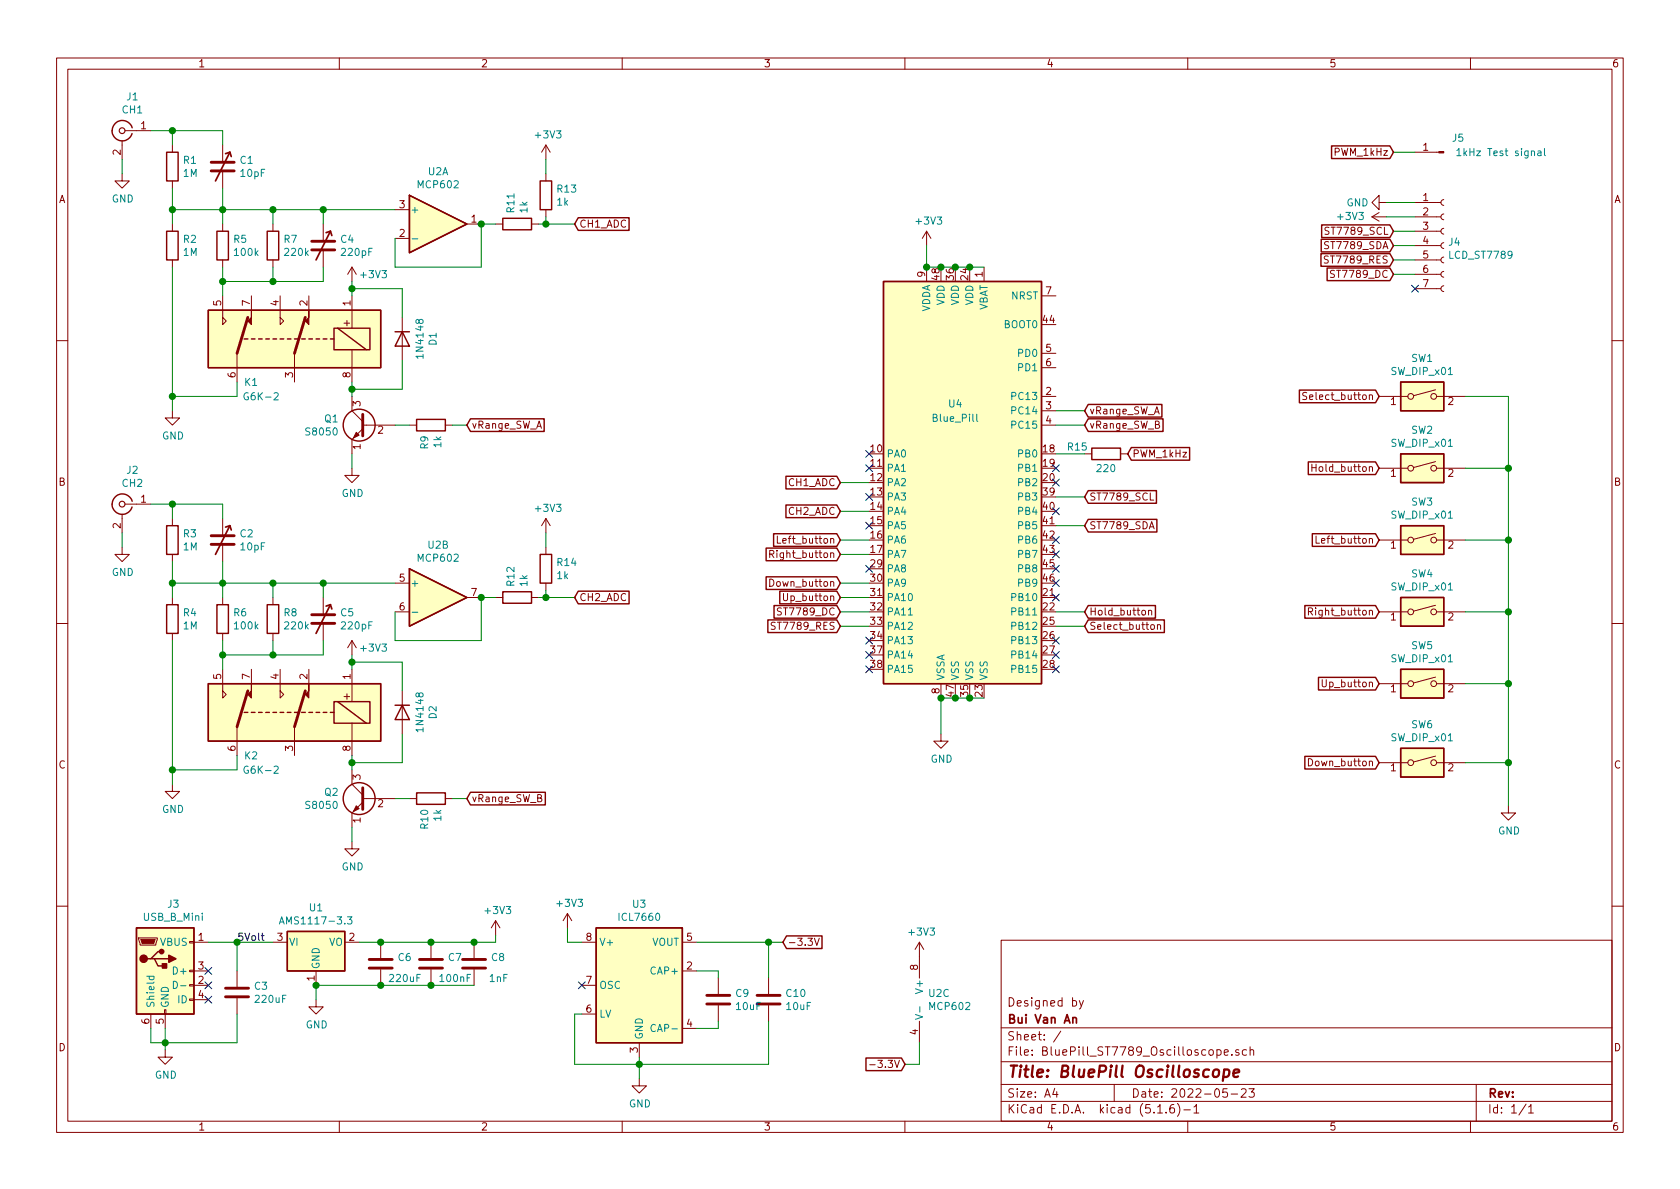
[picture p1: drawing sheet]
<svg xmlns="http://www.w3.org/2000/svg" width="297mm" height="210mm" viewBox="0 0 297 210" stroke-linecap="round" stroke-linejoin="round" font-family="sans-serif">
<g fill="none" stroke="#840000" stroke-width=".18">
<path d="M10 10.3h277v189.9h-277zM12 12.2h273v186.1h-273zM60 10.3v1.9M110 10.3v1.9M160 10.3v1.9M210 10.3v1.9M260 10.3v1.9M21.6 30.7v1.3h1.3l-1.3 1.3-1.3-1.3h1.3M21.6 24.9v3.3M22.1 23.1h4.6M30.5 25.6v1.3M30.5 32v1.3"/>
<path d="M30.5 39.6v1.3M39.4 25.6v3.1M39.4 30.2v3.1M39.4 39.6v1.3M48.3 39.6v1.3M57.1 39.6v3.1M69.8 37.1h2.6M82.5 39.6h2.6M87.6 39.6h1.3M94 39.6h1.2M96.5 25.6v2.6M96.5 30.7v1.3"/>
<path d="M96.5 37.1v1.2M96.5 25.6l-.7 1.3M96.5 25.6l.8 1.3M242.6 38.3l1.2 .8M242.6 38.3h2.5M243.8 35.8v-1.3l-1.2 1.3 1.2 1.3v-1.3h1.3M243.8 37.6l-1.2 .7M250.2 26.9h4.2M250.2 38.3h4.6M250.2 35.8h4.6M255.3 37.8l-.3 .1-.2 .4 .1 .4 .4 .2M255.3 35.3l-.3 .1-.2 .3 .1 .4 .4 .2"/>
<path d="M30.5 46v1.2M39.4 52.3v5.1l.6-.6-.6-.7M39.4 46v1.2M44.4 52.3v2.6M48.3 46v1.2M49.5 52.3v5.1l.7-.6-.7-.7M54.6 52.3v2.6M57.1 44.2v3M62.2 47.2v2.6M62.2 52.3v5.7M62.2 47.2l-.7 1.3M62.2 47.2l.8 1.3"/>
<path d="M69.8 42.2h2.6M71.1 56.1v7.6M163.8 40.9l-.7 1.3M163.8 40.9v2.5M163.8 47.2v2.6M163.8 40.9l.8 1.3M174 47.2v2.6M184.1 52.3h2.6M234.8 45.3h-.4l-.2 .1v.3l.5 .3 .1 .3-.2 .2h-.5M235 40.3l-.5-.1-.2 .1 .1 .4 .5 .3 .1 .2-.3 .2h-.4M235.9 47.9l-.4-.1-.2 .1v.4l.5 .2 .1 .3-.2 .3-.5-.1M250.2 51h4.6"/>
<path d="M250.2 48.5h4.6M250.2 46h4.6M250.2 43.4h4.6M250.2 40.9h4.6M255.3 50.5l-.3 .1-.2 .4 .1 .4 .4 .2M255.3 48l-.3 .1-.2 .3 .1 .4 .4 .2M255.3 45.5l-.3 .1-.2 .3 .1 .4 .4 .2M255.3 42.9l-.3 .1-.2 .4 .1 .3 .4 .2M255.3 40.4l-.3 .1-.2 .3 .1 .4 .4 .2M10 60.2h2M30.5 72.6v1.3h1.2l-1.2 1.3-1.3-1.3h1.3M41.9 62.5v5.1"/>
<path d="M52.1 62.5v5.1M62.2 61.8v5.8M62.2 70.1v2.5l1.9 1.9M64.1 75.8l-1.9 1.9v2.6M64.1 75.2h5.7M72.4 75.2h1.3M78.7 75.2h1.3M184.1 75.2h2.6M184.1 70.1h2.6M184.1 72.6h2.6M184.1 62.5h2.6M184.1 65h2.6"/>
<path d="M231 69.5l-.4-.1-.2 .1v.4l.5 .2 .1 .3-.2 .3-.5-.1M243.8 70.1h5.1M253.8 68.9l-3.9 1.1M254 70.1h5.1M285 60.2h2M21.6 96.8v1.2h1.3l-1.3 1.3-1.3-1.3h1.3M21.6 90.9v3.3M22.1 89.1h4.6M30.5 91.7v1.3M30.5 98v1.3M39.4 91.7v3M39.4 96.3v3"/>
<path d="M62.2 82.8v1.3h1.3l-1.3 1.2-1.2-1.2h1.2M96.5 91.7l-.7 1.3M96.5 91.7v2.5M96.5 96.8v1.2M96.5 91.7l.8 1.3M136.1 98l.7-.1v-.4l-.7-.2v1.3M137.4 94.8v1.3h.6M146.9 97.9l.1-.1h.3l.1 .8M191.8 80.3h1.2M198.1 80.3h1.3M203.2 93.5l.4-1.3 .5 1.3M203.4 87.2v1.2h.6"/>
<path d="M232 82.1v1.3M232 82.7h.7M232.7 94.8v1.3h.6M243.8 82.8h5.1M243.8 95.5h5.1M253.8 81.6l-3.9 1.1M253.8 94.3l-3.9 1.1M254 82.8h5.1M254 95.5h5.1M10 110.3h2M30.5 105.7v1.2M30.5 112v1.3"/>
<path d="M39.4 118.4v5l.6-.6-.6-.6M39.4 105.7v1.2M39.4 112v1.3M44.4 118.4v2.5M48.3 105.7v1.2M48.3 112v1.3M49.5 118.4v5l.7-.6-.7-.6M54.6 118.4v2.5M57.1 105.7v3M57.1 110.2v3.1M62.2 113.3v2.5M62.2 118.4v5.7"/>
<path d="M62.2 113.3l-.7 1.2M62.2 113.3l.8 1.2M69.8 103.1h2.6M69.8 108.2h2.6M82.5 105.7h2.6M87.6 105.7h1.3M94 105.7h1.2M96.5 103.1v1.3M137.1 110.1l-.5-.1-.2 .2v.3l.6 .3 .1 .3-.3 .2-.5-.1M138.2 107.6l-.5-.1-.2 .1v.4l.5 .2 .2 .3-.3 .3-.5-.1M203.1 108l.2-.1 .3 .1v.8M203.1 107.9v.9"/>
<path d="M203.6 110.5h.3l.2 .1v.5l-.1 .1-.3 .1-.2-.1zM204.6 110.6l.2-.1h.3l.1 .8M204.6 110.5v.8M231.3 108.1l.7-.1v-.4l-.7-.1v1.3M242.1 108l.2-.1 .3 .1 .1 .8M243.8 108.2h5.1M253.8 107l-3.9 1.1M253.8 119.7l-3.9 1.1M254 108.2h5.1M285 110.3h2M30.5 138.7v1.2h1.2l-1.2 1.3-1.3-1.3h1.3M41.9 128.5v5.1"/>
<path d="M52.1 128.5v5.1M62.2 127.9v5.7M62.2 136.1v2.6l1.9 1.9M71.1 122.2v7.6M166.4 129.8v1.3h1.2l-1.2 1.2-1.3-1.2h1.3M166.4 120.9v2.5M243.8 120.9h5.1M243.8 134.9h5.1M253.8 133.7l-3.9 1M254 120.9h5.1M254 134.9h5.1M62.2 148.8v1.3h1.3l-1.3 1.3-1.2-1.3h1.2"/>
<path d="M64.1 141.9l-1.9 1.9v2.5M64.1 141.2h5.7M72.4 141.2h1.3M78.7 141.2h1.3M266.7 142.5v1.3h1.3l-1.3 1.2-1.3-1.2h1.3M10 160.2h2M24.5 165.9h3.3v.2l-.2 1h-2.8zM26.7 179.3v2.6M29.1 178.6h.2v.7h-.2zM29.2 179.3v2.6M33.5 176.7h.8v.2h-.8zM33.5 174.1h.8v.3h-.8z"/>
<path d="M33.5 171.6h.8v.2h-.8zM33.5 166.5h.8v.2h-.8zM34.3 166.6h2.5M34.3 174.2h2.5M34.3 171.7h2.5M34.3 176.8h2.5M41.9 171.7v2.8M41.9 176.5v2.8M48.3 166.6h2.5M55.9 176.8v1.2h1.2l-1.2 1.3-1.3-1.3h1.3M55.9 171.7v2.5M61 166.6h2.5"/>
<path d="M67.3 166.6v2.8M67.3 171.4v2.8M76.2 166.6v2.8M76.2 171.4v2.8M83.8 166.6v2.8M83.8 171.4v2.8M87.6 162.8l-.7 1.3M87.6 162.8v2.5M87.6 162.8l.8 1.3M100.3 161.5l-.7 1.3M100.3 161.5v2.6M100.3 161.5l.8 1.3"/>
<path d="M102.9 166.6h2.5M102.9 174.2h2.5M102.9 179.3h2.5M120.6 166.6h2.6M120.6 171.7h2.6M127 173v2.8M127 177.8v2.8M135.9 173v2.8M135.9 177.8v2.8M144 165.9l.4 1.3 .5-1.3M162.6 166.6l-.8 1.3M162.6 166.6v6.4"/>
<path d="M162.6 166.6l.7 1.3M177 166.3h108v32h-108zM189.6 177l.5-.1 .2 .3v.6l-.2 .1-.5-.1M190.8 176.9l.4 1M191.6 176.9l-.5 1.4-.3 .1M285 160.2h2M29.2 185.7v1.2h1.3l-1.3 1.3-1.3-1.3h1.3M60 198.3v1.9M110 198.3v1.9M113 190.7v1.3h1.3l-1.3 1.3-1.2-1.3h1.2M113 184.4v2.5M120.6 181.9h2.6"/>
<path d="M153.8 188.3h.9M160 198.3v1.9M162.6 180.6v3.8M177 194.8h108M177 191.8h108M177 187.8h108M177 181.8h108M186.5 192.5l-.4 1h1M186.8 193v1M187.6 182.3l-1.3 2M197 191.8v3M204.7 196.8h.8"/>
<path d="M206.2 196.7v.1M207.5 195.3a.59 .59 0 0 0-.7 .7v.5l.2 .2 .4 .1 .2-.1 .1-.5-.2-.2-.4-.1-.3 .3M208.2 195.1a1.71 1.71 0 0 1 0 2.3M209.3 196.3h1.2M210 198.3v1.9M211.1 195.8l.4-.5v1.5M211.1 196.8h.9M215.2 185.7l.4-.1 .3 .3-.1 .6-.2 .1-.4-.1M216.5 186.1l.7-.1-.1-.3-.4-.1-.2 .2v.7h.6M217 192.5h-.7l-.1 .7 .2-.1 .5 .1 .1 .2v.5l-.2 .1-.6-.1M217.7 193.5h1.1M217.8 186.5v.1"/>
<path d="M219 185.7l-.3-.1-.2 .2v.2l.5 .2v.3h-.5M219.5 192.7l.2-.2h.3l.3 .2v.3v.2l-.9 .8h.9M220.4 185.7l-.4-.1-.3 .3v.6l.3 .1 .4-.1M220.8 192.5h1l-.5 .6 .4 .1v.7l-.2 .1-.7-.1M221 185.7l.2-.1 .4 .1 .1 .9M221 185.1v1.5M260 198.3v1.9M261 191.8v6.5M269.8 195.2l-1.2 2M270.3 195.8l.4-.5v1.5M270.3 196.8h.8"/>
<circle cx="249.4" cy="70.1" r=".51"/>
<circle cx="253.5" cy="70.1" r=".51"/>
<circle cx="249.4" cy="95.5" r=".51"/>
<circle cx="249.4" cy="82.8" r=".51"/>
<circle cx="253.5" cy="95.5" r=".51"/>
<circle cx="253.5" cy="82.8" r=".51"/>
<circle cx="249.4" cy="108.2" r=".51"/>
<circle cx="253.5" cy="108.2" r=".51"/>
<circle cx="249.4" cy="120.9" r=".51"/>
<circle cx="249.4" cy="134.9" r=".51"/>
<circle cx="253.5" cy="120.9" r=".51"/>
<circle cx="253.5" cy="134.9" r=".51"/>
</g>
<path d="M214.6 189.3a.51 .51 0 0 1 .6-.2 .51 .51 0 0 1 .3 .4v.6a.56 .56 0 0 1-.5 .4 .56 .56 0 0 1-.6-.4zM216.5 189.2h.7l.2 .3-.1 .6a.66 .66 0 0 1-1 .2M216.5 189.1l-.3 2M218.1 189.8l1-.2-.1-.4-.5-.1-.4 .3v.9l.2 .1 .6-.1" fill="none" stroke="#840000" stroke-width=".41"/>
<g fill="none" stroke="#840000" stroke-width=".3">
<path d="M40.6 26.9l-2.5 5.1M40.6 26.9l-.7 .3M40.6 26.9l.3 .8M58.4 40.9l-2.5 5.1M58.4 40.9l-.7 .2M58.4 40.9l.3 .8M40.6 93l-2.5 5M40.6 93l-.7 .2M40.6 93l.3 .7M58.4 106.9l-2.5 5.1M58.4 106.9l-.7 .3M58.4 106.9l.3 .8"/>
<path d="M189.7 180.1v-.1a.37 .37 0 0 1 .6 .1v.8"/>
</g>
<g fill="none" stroke="#840000" stroke-width=".51">
<path d="M37.3 30.2h4.1M37.3 28.7h4.1M43.8 56.1l-1.9 6.4M54 56.1l-1.9 6.4M55.1 44.2h4.1M55.1 42.7h4.1M64.1 73.3v3.8M37.3 96.3h4.1M37.3 94.7h4.1M55.1 110.2h4.1M55.1 108.7h4.1M43.8 122.2l-1.9 6.3"/>
<path d="M54 122.2l-1.9 6.3M64.1 139.3v3.8M39.9 176.3h4M39.9 174.7h4M65.3 171.2h4M65.3 169.7h4M74.2 171.2h4M74.2 169.7h4M81.8 171.2h4.1M81.8 169.7h4.1M125 177.5h4M125 176h4"/>
<path d="M133.9 177.5h4M133.9 176h4"/>
</g>
<g fill="none" stroke="#840000" stroke-width=".25">
<path d="M19.8 23.1a1.8 1.8 0 0 0 1.6 1.8 1.8 1.8 0 0 0 1.9-1.3M23.4 22.6a1.8 1.8 0 0 0-2-1.3 1.8 1.8 0 0 0-1.6 1.8M29.5 26.9h2v5.1h-2zM72.4 34.5l10.1 5.1-10.1 5.1zM88.9 38.6h5.1v2h-5.1zM95.5 32h2v5.1h-2zM102.2 38.5h9v2.2h-9l-.6-1.1zM233.7 39.8h12l.7 1.1-.7 1.1h-12zM235.4 25.8h10.3l.7 1.1-.7 1.1h-10.3zM29.5 40.9h2v5.1h-2zM36.8 54.9h30.5v10.1h-30.5zM38.4 40.9h2v5.1h-2z"/>
<path d="M43.2 59.9h.6M44.4 59.9h.7M45.7 59.9h.7M47 59.9h.6M47.2 40.9h2.1v5.1h-2.1zM48.3 59.9h.6M49.5 59.9h.7M50.8 59.9h.6M52.1 59.9h.6M53.3 59.9h.7M54.6 59.9h.6M55.9 59.9h.6"/>
<path d="M57.1 59.9h.7M58.4 59.9h.7M59.1 58h6.3v3.8h-6.3zM59.7 58l5.1 3.8M69.8 58.7h2.6M71.1 58.7l1.3 2.5h-2.6zM156.2 49.8h27.9v71.1h-27.9zM233.6 44.9h12.1l.7 1.1-.7 1.1h-12.1zM233.6 42.3h12.1l.7 1.1-.7 1.1h-12.1zM234.6 47.4h11.1l.7 1.1-.7 1.1h-11.1zM73.7 74.2h5v2h-5zM83.2 74.1h13v2.2h-13l-.7-1.1z"/>
<path d="M192.4 71.5h13v2.3h-13l-.6-1.2zM192.4 74.1h13.2v2.2h-13.2l-.6-1.1zM193 79.2h5.1v2.1h-5.1zM200 79.1h10.3v2.3h-10.3l-.6-1.1zM229.7 69h13.5l.6 1.1-.6 1.1h-13.5zM247.6 67.6h7.7v5h-7.7zM19.8 89.1a1.8 1.8 0 0 0 1.6 1.8 1.8 1.8 0 0 0 1.9-1.2M23.4 88.6a1.8 1.8 0 0 0-2-1.2 1.8 1.8 0 0 0-1.6 1.7M29.5 93h2v5h-2zM95.5 98h2v5.1h-2zM135.5 96.9h12.5l.6 1.1-.6 1.2h-12.5zM136.8 94.4h11.2l.6 1.1-.6 1.1h-11.2z"/>
<path d="M139 84.2h9l.6 1.1-.6 1.2h-9zM139 89.3h9l.6 1.1-.6 1.1h-9zM192.4 91.8h12.1v2.3h-12.1l-.6-1.1zM192.4 86.8h12.1v2.2h-12.1l-.6-1.1zM231.3 81.7h11.9l.6 1.1-.6 1.1h-11.9zM232 94.4h11.2l.6 1.1-.6 1.1h-11.2zM247.6 80.3h7.7v5h-7.7zM247.6 93h7.7v5h-7.7zM29.5 106.9h2v5.1h-2zM38.4 106.9h2v5.1h-2zM47.2 106.9h2.1v5.1h-2.1zM72.4 100.6l10.1 5.1-10.1 5z"/>
<path d="M88.9 104.6h5.1v2.1h-5.1zM102.2 104.5h9v2.3h-9l-.6-1.1zM135.5 102h12.5l.6 1.1-.6 1.1h-12.5zM135.8 109.6h12.2l.6 1.1-.6 1.2h-12.2zM136.9 107.1h11.1l.6 1.1-.6 1.1h-11.1zM137.9 104.5h10.1l.6 1.2-.6 1.1h-10.1zM192.4 109.6h13.5v2.3h-13.5l-.6-1.2zM192.4 107.1h11.9v2.2h-11.9l-.6-1.1zM230.7 107.1h12.5l.6 1.1-.6 1.1h-12.5zM233.1 119.8h10.1l.6 1.1-.6 1.1h-10.1zM247.6 105.7h7.7v5h-7.7zM247.6 118.4h7.7v5h-7.7z"/>
<path d="M36.8 120.9h30.5v10.2h-30.5zM43.2 126h.6M44.4 126h.7M45.7 126h.7M47 126h.6M48.3 126h.6M49.5 126h.7M50.8 126h.6M52.1 126h.6M53.3 126h.7M54.6 126h.6M55.9 126h.6"/>
<path d="M57.1 126h.7M58.4 126h.7M59.1 124.1h6.3v3.8h-6.3zM59.7 124.1l5.1 3.8M69.8 124.7h2.6M71.1 124.7l1.3 2.5h-2.6zM230.7 133.8h12.5l.6 1.1-.6 1.1h-12.5zM247.6 132.3h7.7v5.1h-7.7zM73.7 140.2h5v2h-5zM83.2 140.1h13.2v2.2h-13.2l-.7-1.1zM24.1 164.1h10.2v15.2h-10.2zM26.7 169.5h.6l.6 1.3h1.3"/>
<path d="M27.3 169.5h2.5M28.6 168.3h-.7l-1.2 1.2h-.7M50.8 164.7h10.2v7h-10.2zM105.4 164.1h15.2v20.3h-15.2zM139.1 165.5h6.2v2.2h-6.2l-.7-1.1zM153.1 187.1h6.3l.6 1.1-.6 1.1h-6.3z"/>
<circle cx="63.5" cy="75.2" r="2.82"/>
<circle cx="63.5" cy="141.2" r="2.82"/>
</g>
<g fill="none" stroke="#840000" stroke-width=".2">
<circle cx="21.6" cy="23.1" r=".51"/>
<circle cx="21.6" cy="89.1" r=".51"/>
</g>
<g fill="#ffffc2" stroke="#ffffc2" stroke-width=".18">
<path d="M36.8 120.9h30.5v10.2h-30.5z"/>
<path d="M72.4 100.6l10.1 5.1-10.1 5z"/>
<path d="M50.8 164.7h10.2v7h-10.2z"/>
<path d="M24.1 164.1h10.2v15.2h-10.2z"/>
<path d="M247.6 80.3h7.7v5h-7.7z"/>
<path d="M247.6 93h7.7v5h-7.7z"/>
<path d="M247.6 105.7h7.7v5h-7.7z"/>
<path d="M247.6 118.4h7.7v5h-7.7z"/>
<path d="M247.6 67.6h7.7v5h-7.7z"/>
<path d="M247.6 132.3h7.7v5.1h-7.7z"/>
<path d="M72.4 34.5l10.1 5.1-10.1 5.1z"/>
<path d="M105.4 164.1h15.2v20.3h-15.2z"/>
<path d="M36.8 54.9h30.5v10.1h-30.5z"/>
<path d="M156.2 49.8h27.9v71.1h-27.9z"/>
</g>
<g fill="#840000" stroke="#840000" stroke-width=".18">
<path d="M54.6 120.9v2.5l-.6-.6 .6-.6z"/>
<path d="M44.4 120.9v2.5l-.6-.6 .6-.6z"/>
<path d="M24.9 166.1h2.5l-.2 .8h-2.1z"/>
<path d="M63 142.5l.5 .5-1 .5z"/>
<path d="M254.4 26.8h.9v.2h-.9z"/>
<path d="M63 76.4l.5 .6-1 .5z"/>
<path d="M54.6 54.9v2.5l-.6-.6 .6-.7z"/>
<path d="M44.4 54.9v2.5l-.6-.6 .6-.7z"/>
</g>
<g fill="none" stroke="#008484" stroke-width=".18">
<path d="M257.6 26.6l.4-.3v1.2M257.6 27.5h.7M271.9 26.7h.5l.1 .8M272.5 27h-.5l-.1 .2 .1 .3h.5M273.1 26.3v1.1l.2 .1M72.9 42.2h1M172.7 73.2v1.1l.2 .2M72.9 108.3h1M160.6 108.8h.7M26 172.6h1.2M26.4 172.6v.4l.2 .2 .6-.1v-.5M30.7 173.5a.64 .64 0 0 1 .7 .7 .64 .64 0 0 1-.7 .6z"/>
<path d="M31.9 174.3h1M49.4 163.4l.4-1.3 .4 1.3M49.5 163h.6M61.4 162.1h.8l-.4 .5 .4 .1v.5l-.2 .2-.6-.1M161.8 179.4l1.3 .4-1.3 .5M162.6 178v1M115.9 181.3a.6 .6 0 0 0-.9 .4 .6 .6 0 0 0 .6 .7l.3-.1"/>
</g>
<g fill="#840000" stroke="#840000" stroke-width=".25">
<path d="M28.7 170.4h.8v.8h-.8z"/>
<path d="M29.8 168.9l1.3 .6-1.3 .7z"/>
<circle cx="25.4" cy="169.5" r=".63"/>
<circle cx="28.6" cy="168.3" r=".38"/>
</g>
<g fill="none" stroke="#008400" stroke-width=".18">
<path d="M21.6 28.2v2.5M26.7 23.1h12.7v2.5M30.5 37.1h39.3M30.5 23.1v2.5M30.5 33.3v6.3M39.4 33.3v6.3M48.3 37.1v2.5M57.1 37.1v2.5M87.6 39.6h-2.5v7.6h-15.3v-5M95.2 39.6h6.4M96.5 28.2v2.5M96.5 38.3v1.3"/>
<path d="M245.1 35.8h5.1M245.1 38.3h5.1M246.4 26.9h3.8M30.5 47.2v25.4M39.4 47.2v5.1M48.3 47.2v2.6M57.1 47.2v2.6h-17.7M62.2 49.8v2.5M62.2 51h8.9v5.1M163.8 43.4v3.8h10.2M246.4 48.5h3.8M246.4 46h3.8"/>
<path d="M246.4 43.4h3.8M246.4 40.9h3.8M41.9 67.6v2.5h-11.4M62.2 67.6v2.5M69.8 75.2h2.6M71.1 63.7v5.1h-8.9M80 75.2h2.5M186.7 75.2h5.1M186.7 72.6h5.1M259.1 70.1h7.6v72.4M21.6 94.2v2.6M26.7 89.1h12.7v2.6"/>
<path d="M30.5 89.1v2.6M30.5 99.3v6.4M39.4 99.3v6.4M62.2 80.3v2.5M96.5 94.2v2.6M148.6 95.5h5.1M148.6 98h5.1M148.6 90.4h5.1M148.6 85.3h5.1M186.7 80.3h5.1M186.7 93h5.1M186.7 87.9h5.1"/>
<path d="M259.1 95.5h7.6M259.1 82.8h7.6M30.5 113.3v25.4M30.5 103.1h39.3M39.4 113.3v5.1M48.3 103.1v2.6M48.3 113.3v2.5M57.1 103.1v2.6M57.1 113.3v2.5h-17.7M62.2 115.8v2.6M62.2 117.1h8.9v5.1M87.6 105.7h-2.5v7.6h-15.3v-5.1"/>
<path d="M95.2 105.7h6.4M96.5 104.4v1.3M148.6 108.2h5.1M148.6 105.7h5.1M148.6 103.1h5.1M148.6 110.7h5.1M186.7 108.2h5.1M186.7 110.7h5.1M259.1 108.2h7.6M41.9 133.6v2.5h-11.4M62.2 133.6v2.5M71.1 129.8v5.1h-8.9"/>
<path d="M174 123.4h-7.6v6.4M259.1 134.9h7.6M259.1 120.9h7.6M62.2 146.3v2.5M69.8 141.2h2.6M80 141.2h2.5M36.8 166.6h11.5M41.9 166.6v5.1M41.9 179.3v5.1h-15.2v-2.5M83.8 174.2h-27.9v2.6M87.6 165.3v1.3h-24.1M100.3 164.1v2.5h2.6"/>
<path d="M102.9 179.3h-1.3v8.9h34.3v-7.6M123.2 166.6h15.2M123.2 171.7h3.8v1.3M135.9 166.6v6.4M29.2 181.9v3.8M113 186.9v3.8M127 180.6v1.3h-3.8M162.6 184.4v3.8h-2.6"/>
</g>
<path d="M46.2 165.4h.5M46.4 165v1.1l.3 .2" fill="none" stroke="#000" stroke-width=".18"/>
<g fill="#008400" stroke="#008400" stroke-width=".25">
<circle cx="30.5" cy="70.1" r=".51"/>
<circle cx="168.9" cy="47.2" r=".51"/>
<circle cx="30.5" cy="37.1" r=".51"/>
<circle cx="171.5" cy="47.2" r=".51"/>
<circle cx="113" cy="188.2" r=".51"/>
<circle cx="163.8" cy="47.2" r=".51"/>
<circle cx="168.9" cy="123.4" r=".51"/>
<circle cx="39.4" cy="49.8" r=".51"/>
<circle cx="171.5" cy="123.4" r=".51"/>
<circle cx="62.2" cy="68.8" r=".51"/>
<circle cx="39.4" cy="37.1" r=".51"/>
<circle cx="166.4" cy="123.4" r=".51"/>
<circle cx="48.3" cy="37.1" r=".51"/>
<circle cx="62.2" cy="51" r=".51"/>
<circle cx="83.8" cy="166.6" r=".51"/>
<circle cx="135.9" cy="166.6" r=".51"/>
<circle cx="62.2" cy="117.1" r=".51"/>
<circle cx="266.7" cy="134.9" r=".51"/>
<circle cx="266.7" cy="120.9" r=".51"/>
<circle cx="62.2" cy="134.9" r=".51"/>
<circle cx="39.4" cy="103.1" r=".51"/>
<circle cx="266.7" cy="108.2" r=".51"/>
<circle cx="266.7" cy="95.5" r=".51"/>
<circle cx="30.5" cy="103.1" r=".51"/>
<circle cx="266.7" cy="82.8" r=".51"/>
<circle cx="96.5" cy="105.7" r=".51"/>
<circle cx="85.1" cy="105.7" r=".51"/>
<circle cx="30.5" cy="136.1" r=".51"/>
<circle cx="48.3" cy="103.1" r=".51"/>
<circle cx="30.5" cy="89.1" r=".51"/>
<circle cx="41.9" cy="166.6" r=".51"/>
<circle cx="55.9" cy="174.2" r=".51"/>
<circle cx="67.3" cy="174.2" r=".51"/>
<circle cx="30.5" cy="23.1" r=".51"/>
<circle cx="39.4" cy="115.8" r=".51"/>
<circle cx="76.2" cy="166.6" r=".51"/>
<circle cx="67.3" cy="166.6" r=".51"/>
<circle cx="48.3" cy="49.8" r=".51"/>
<circle cx="29.2" cy="184.4" r=".51"/>
<circle cx="57.2" cy="37.1" r=".51"/>
<circle cx="48.3" cy="115.8" r=".51"/>
<circle cx="76.2" cy="174.2" r=".51"/>
<circle cx="85.1" cy="39.6" r=".51"/>
<circle cx="166.4" cy="47.2" r=".51"/>
<circle cx="96.5" cy="39.6" r=".51"/>
<circle cx="57.2" cy="103.1" r=".51"/>
</g>
<g fill="none" stroke="#000084" stroke-width=".18">
<path d="M249.6 50.4l1.2 1.3M250.8 50.4l-1.2 1.3M153.1 79.6l1.2 1.3M154.3 79.6l-1.2 1.3M153.1 92.3l1.2 1.3M153.1 82.2l1.2 1.2M153.1 87.3l1.2 1.2M153.1 100l1.2 1.2M154.3 92.3l-1.2 1.3M154.3 82.2l-1.2 1.2M154.3 87.3l-1.2 1.2M154.3 100l-1.2 1.2"/>
<path d="M186.1 100l1.2 1.2M186.1 97.4l1.2 1.2M186.1 94.9l1.2 1.2M186.1 89.8l1.2 1.2M186.1 84.7l1.2 1.2M186.1 82.2l1.2 1.2M187.3 89.8l-1.2 1.2M187.3 100l-1.2 1.2M187.3 97.4l-1.2 1.2M187.3 94.9l-1.2 1.2M187.3 84.7l-1.2 1.2M187.3 82.2l-1.2 1.2"/>
<path d="M153.1 112.7l1.2 1.2M153.1 115.2l1.2 1.2M153.1 117.7l1.2 1.3M154.3 117.7l-1.2 1.3M154.3 115.2l-1.2 1.2M154.3 112.7l-1.2 1.2M186.1 105l1.2 1.3M186.1 102.5l1.2 1.2M186.1 112.7l1.2 1.2M186.1 115.2l1.2 1.2M186.1 117.7l1.2 1.3M187.3 105l-1.2 1.3"/>
<path d="M187.3 102.5l-1.2 1.2M187.3 112.7l-1.2 1.2M187.3 115.2l-1.2 1.2M187.3 117.7l-1.2 1.3M36.2 171.1l1.2 1.2M36.2 173.6l1.2 1.2M36.2 176.2l1.2 1.2M37.4 171.1l-1.2 1.2M37.4 173.6l-1.2 1.2M37.4 176.2l-1.2 1.2M102.3 173.6l1.2 1.2M103.5 173.6l-1.2 1.2"/>
</g>
<text font-size="2.8" fill="#840000" x="178" y="190.5">Title: BluePill Oscilloscope</text>
<g font-size="2.1" fill="#840000">
<text x="178" y="178">Designed by</text>
<text x="178" y="184">Sheet: /</text>
<text x="178" y="181">Bui Van An</text>
<text x="178" y="186.7">File: BluePill_ST7789_Oscilloscope.sch</text>
<text x="178" y="196.9">KiCad E.D.A. kicad (5.1.6)-1</text>
<text x="178" y="194.1">Size: A4</text>
<text x="200" y="194.1">Date: 2022-05-23</text>
<text x="263" y="194.1">Rev:</text>
<text x="263" y="196.9">Id: 1/1</text>
</g>
<g font-size="1.8" fill="#840000">
<text x="35" y="11.9">1</text>
<text x="85" y="11.9">2</text>
<text x="135" y="11.9">3</text>
<text x="185" y="11.9">4</text>
<text x="235" y="11.9">5</text>
<text x="285" y="11.9">6</text>
<text x="24.9" y="22.9">1</text>
<text x="21.3" y="27.4" transform="rotate(-90 21.3 27.4)">2</text>
<text x="236.2" y="27.6">PWM_1kHz</text>
<text x="251.6" y="26.7">1</text>
<text x="10.4" y="35.9">A</text>
<text x="251.6" y="35.6">1</text>
<text x="285.4" y="35.9">A</text>
<text x="70.6" y="41.9">2</text>
<text x="70.6" y="36.8">3</text>
<text x="83.3" y="39.4">1</text>
<text x="102.4" y="40.3">CH1_ADC</text>
<text x="234.9" y="41.5">ST7789_SCL</text>
<text x="251.6" y="38.1">2</text>
<text x="251.6" y="40.6">3</text>
<text x="234.7" y="44.1">ST7789_SDA</text>
<text x="234.8" y="46.6">ST7789_RES</text>
<text x="251.6" y="43.2">4</text>
<text x="251.6" y="45.7">5</text>
<text x="163.6" y="49" transform="rotate(-90 163.6 49)">9</text>
<text x="166.1" y="49.5" transform="rotate(-90 166.1 49.5)">48</text>
<text x="168.7" y="49.5" transform="rotate(-90 168.7 49.5)">36</text>
<text x="171.2" y="49.5" transform="rotate(-90 171.2 49.5)">24</text>
<text x="173.7" y="49" transform="rotate(-90 173.7 49)">1</text>
<text x="184.9" y="52.1">7</text>
<text x="235.9" y="49.1">ST7789_DC</text>
<text x="251.6" y="48.3">6</text>
<text x="251.6" y="50.8">7</text>
<text x="39.1" y="54.1" transform="rotate(-90 39.1 54.1)">5</text>
<text x="44.2" y="54.1" transform="rotate(-90 44.2 54.1)">7</text>
<text x="49.3" y="54.1" transform="rotate(-90 49.3 54.1)">4</text>
<text x="54.4" y="54.1" transform="rotate(-90 54.4 54.1)">2</text>
<text x="60.8" y="57.7">+</text>
<text x="62" y="54.1" transform="rotate(-90 62 54.1)">1</text>
<text x="184.5" y="57.1">44</text>
<text x="184.9" y="62.2">5</text>
<text x="184.9" y="64.8">6</text>
<text x="41.7" y="66.8" transform="rotate(-90 41.7 66.8)">6</text>
<text x="51.8" y="66.8" transform="rotate(-90 51.8 66.8)">3</text>
<text x="62" y="66.8" transform="rotate(-90 62 66.8)">8</text>
<text x="63.8" y="71.9" transform="rotate(-90 63.8 71.9)">3</text>
<text x="184.9" y="69.8">2</text>
<text x="231.4" y="70.7">Select_button</text>
<text x="245.9" y="71.6">1</text>
<text x="256.1" y="71.6">2</text>
<text x="66.8" y="76.7">2</text>
<text x="83.3" y="75.8">vRange_SW_A</text>
<text x="184.9" y="72.4">3</text>
<text x="184.9" y="74.9">4</text>
<text x="192.6" y="73.3">vRange_SW_A</text>
<text x="192.6" y="75.8">vRange_SW_B</text>
<text x="63.8" y="79.5" transform="rotate(-90 63.8 79.5)">1</text>
<text x="154" y="80">10</text>
<text x="154" y="82.5">11</text>
<text x="184.5" y="80">18</text>
<text x="184.5" y="82.5">19</text>
<text x="200.2" y="80.9">PWM_1kHz</text>
<text x="232.6" y="83.4">Hold_button</text>
<text x="10.4" y="85.9">B</text>
<text x="24.9" y="88.9">1</text>
<text x="139.4" y="86">CH1_ADC</text>
<text x="154" y="85.1">12</text>
<text x="154" y="87.6">13</text>
<text x="184.5" y="85.1">20</text>
<text x="184.5" y="87.6">39</text>
<text x="192.6" y="88.5">ST7789_SCL</text>
<text x="245.9" y="84.3">1</text>
<text x="256.1" y="84.3">2</text>
<text x="285.4" y="85.9">B</text>
<text x="21.3" y="93.4" transform="rotate(-90 21.3 93.4)">2</text>
<text x="139.4" y="91.1">CH2_ADC</text>
<text x="154" y="90.2">14</text>
<text x="154" y="92.7">15</text>
<text x="154" y="95.2">16</text>
<text x="184.5" y="90.2">40</text>
<text x="184.5" y="92.7">41</text>
<text x="184.5" y="95.2">42</text>
<text x="192.6" y="93.6">ST7789_SDA</text>
<text x="136.8" y="98.7">Right_button</text>
<text x="138.1" y="96.1">Left_button</text>
<text x="154" y="97.8">17</text>
<text x="154" y="100.3">29</text>
<text x="184.5" y="97.8">43</text>
<text x="184.5" y="100.3">45</text>
<text x="233.3" y="96.1">Left_button</text>
<text x="245.9" y="97">1</text>
<text x="256.1" y="97">2</text>
<text x="70.6" y="102.9">5</text>
<text x="70.6" y="107.9">6</text>
<text x="83.3" y="105.4">7</text>
<text x="102.4" y="106.3">CH2_ADC</text>
<text x="136.5" y="103.8">Down_button</text>
<text x="139" y="106.3">Up_button</text>
<text x="154" y="105.4">31</text>
<text x="154" y="107.9">32</text>
<text x="154" y="102.9">30</text>
<text x="184.5" y="105.4">21</text>
<text x="184.5" y="107.9">22</text>
<text x="184.5" y="102.9">46</text>
<text x="137" y="111.4">ST7789_RES</text>
<text x="138.1" y="108.8">ST7789_DC</text>
<text x="154" y="110.5">33</text>
<text x="154" y="113">34</text>
<text x="184.5" y="110.5">25</text>
<text x="184.5" y="113">26</text>
<text x="192.6" y="111.4">Select_button</text>
<text x="192.6" y="108.8">Hold_button</text>
<text x="232.1" y="108.8">Right_button</text>
<text x="245.9" y="109.7">1</text>
<text x="256.1" y="109.7">2</text>
<text x="154" y="115.6">37</text>
<text x="154" y="118.1">38</text>
<text x="184.5" y="115.6">27</text>
<text x="184.5" y="118.1">28</text>
<text x="39.1" y="120.1" transform="rotate(-90 39.1 120.1)">5</text>
<text x="44.2" y="120.1" transform="rotate(-90 44.2 120.1)">7</text>
<text x="49.3" y="120.1" transform="rotate(-90 49.3 120.1)">4</text>
<text x="54.4" y="120.1" transform="rotate(-90 54.4 120.1)">2</text>
<text x="60.8" y="123.7">+</text>
<text x="62" y="120.1" transform="rotate(-90 62 120.1)">1</text>
<text x="166.1" y="122.7" transform="rotate(-90 166.1 122.7)">8</text>
<text x="168.7" y="123.1" transform="rotate(-90 168.7 123.1)">47</text>
<text x="171.2" y="123.1" transform="rotate(-90 171.2 123.1)">35</text>
<text x="173.7" y="123.1" transform="rotate(-90 173.7 123.1)">23</text>
<text x="234.2" y="121.5">Up_button</text>
<text x="245.9" y="122.4">1</text>
<text x="256.1" y="122.4">2</text>
<text x="10.4" y="135.9">C</text>
<text x="41.7" y="132.8" transform="rotate(-90 41.7 132.8)">6</text>
<text x="51.8" y="132.8" transform="rotate(-90 51.8 132.8)">3</text>
<text x="62" y="132.8" transform="rotate(-90 62 132.8)">8</text>
<text x="63.8" y="137.9" transform="rotate(-90 63.8 137.9)">3</text>
<text x="231.7" y="135.5">Down_button</text>
<text x="245.9" y="136.4">1</text>
<text x="256.1" y="136.4">2</text>
<text x="285.4" y="135.9">C</text>
<text x="66.8" y="142.7">2</text>
<text x="83.3" y="141.9">vRange_SW_B</text>
<text x="63.8" y="145.5" transform="rotate(-90 63.8 145.5)">1</text>
<text x="35.1" y="166.4">1</text>
<text x="49" y="166.4">3</text>
<text x="61.7" y="166.4">2</text>
<text x="103.7" y="166.4">8</text>
<text x="121.4" y="166.4">5</text>
<text x="139.2" y="167.3">-3.3V</text>
<text x="35.1" y="174">2</text>
<text x="35.1" y="171.4">3</text>
<text x="55.6" y="173.5" transform="rotate(-90 55.6 173.5)">1</text>
<text x="103.7" y="174">7</text>
<text x="121.4" y="171.4">2</text>
<text x="162.3" y="171.5" transform="rotate(-90 162.3 171.5)">8</text>
<text x="35.1" y="176.5">4</text>
<text x="103.7" y="179.1">6</text>
<text x="10.4" y="185.9">D</text>
<text x="26.4" y="181.1" transform="rotate(-90 26.4 181.1)">6</text>
<text x="29" y="181.1" transform="rotate(-90 29 181.1)">5</text>
<text x="121.4" y="181.6">4</text>
<text x="162.3" y="183" transform="rotate(-90 162.3 183)">4</text>
<text x="285.4" y="185.9">D</text>
<text x="112.8" y="186.2" transform="rotate(-90 112.8 186.2)">3</text>
<text x="155" y="188.8">-3.3V</text>
<text x="35" y="199.9">1</text>
<text x="85" y="199.9">2</text>
<text x="135" y="199.9">3</text>
<text x="185" y="199.9">4</text>
<text x="235" y="199.9">5</text>
<text x="285" y="199.9">6</text>
</g>
<g font-size="1.8" fill="#008484">
<text x="22.5" y="17.7">J1</text>
<text x="21.7" y="20.1">CH1</text>
<text x="32.5" y="29">R1</text>
<text x="42.5" y="29">C1</text>
<text x="94.8" y="24.5">+3V3</text>
<text x="256.8" y="25.1">J5</text>
<text x="258.5" y="27.6">1kHz Test signal</text>
<text x="19.8" y="35.8">GND</text>
<text x="32.4" y="31.3">1M</text>
<text x="42.6" y="31.3">10pF</text>
<text x="74" y="33.3">MCP602</text>
<text x="75.7" y="31">U2A</text>
<text x="98.6" y="34.1">R13</text>
<text x="72.5" y="37.7">+</text>
<text x="91" y="37.5" transform="rotate(-90 91 37.5)">R11</text>
<text x="93.3" y="37.6" transform="rotate(-90 93.3 37.6)">1k</text>
<text x="98.5" y="36.4">1k</text>
<text x="162.1" y="39.7">+3V3</text>
<text x="236.7" y="38.9">+3V3</text>
<text x="238.1" y="36.5">GND</text>
<text x="32.4" y="45.3">1M</text>
<text x="32.5" y="42.9">R2</text>
<text x="41.4" y="42.9">R5</text>
<text x="41.6" y="45.3">100k</text>
<text x="50.2" y="42.9">R7</text>
<text x="50.5" y="45.3">220k</text>
<text x="60.3" y="42.9">C4</text>
<text x="60.5" y="45.3">220pF</text>
<text x="256.2" y="43.5">J4</text>
<text x="256.4" y="45.8">LCD_ST7789</text>
<text x="64" y="49.2">+3V3</text>
<text x="178.8" y="53">NRST</text>
<text x="164.5" y="55.3" transform="rotate(-90 164.5 55.3)">VDDA</text>
<text x="167" y="54" transform="rotate(-90 167 54)">VDD</text>
<text x="169.5" y="54" transform="rotate(-90 169.5 54)">VDD</text>
<text x="172.1" y="54" transform="rotate(-90 172.1 54)">VDD</text>
<text x="174.6" y="55.1" transform="rotate(-90 174.6 55.1)">VBAT</text>
<text x="177.5" y="58">BOOT0</text>
<text x="74.9" y="63" transform="rotate(-90 74.9 63)">1N4148</text>
<text x="77.2" y="61.1" transform="rotate(-90 77.2 61.1)">D1</text>
<text x="180.2" y="63.1">PD0</text>
<text x="180.2" y="65.7">PD1</text>
<text x="249.6" y="64">SW1</text>
<text x="43.3" y="68.2">K1</text>
<text x="43.6" y="70.8">G6K-2</text>
<text x="179.2" y="70.7">PC13</text>
<text x="246.1" y="66.3">SW_DIP_x01</text>
<text x="28.7" y="77.7">GND</text>
<text x="54.3" y="77">S8050</text>
<text x="57.4" y="74.7">Q1</text>
<text x="165.2" y="74.6">Blue_Pill</text>
<text x="167.8" y="72.1">U4</text>
<text x="179.2" y="73.3">PC14</text>
<text x="179.2" y="75.8">PC15</text>
<text x="249.6" y="76.7">SW2</text>
<text x="22.5" y="83.8">J2</text>
<text x="75.7" y="79.4" transform="rotate(-90 75.7 79.4)">R9</text>
<text x="78" y="79.1" transform="rotate(-90 78 79.1)">1k</text>
<text x="156.7" y="80.9">PA0</text>
<text x="156.7" y="83.4">PA1</text>
<text x="180.2" y="80.9">PB0</text>
<text x="180.2" y="83.4">PB1</text>
<text x="188.8" y="79.7">R15</text>
<text x="194.1" y="83.5">220</text>
<text x="246.1" y="79">SW_DIP_x01</text>
<text x="21.7" y="86.1">CH2</text>
<text x="60.4" y="87.9">GND</text>
<text x="156.7" y="86">PA2</text>
<text x="156.7" y="88.5">PA3</text>
<text x="180.2" y="86">PB2</text>
<text x="180.2" y="88.5">PB3</text>
<text x="249.6" y="89.4">SW3</text>
<text x="32.5" y="95">R3</text>
<text x="42.5" y="95">C2</text>
<text x="94.8" y="90.5">+3V3</text>
<text x="156.7" y="91.1">PA4</text>
<text x="156.7" y="93.6">PA5</text>
<text x="180.2" y="91.1">PB4</text>
<text x="180.2" y="93.6">PB5</text>
<text x="246.1" y="91.7">SW_DIP_x01</text>
<text x="19.8" y="101.8">GND</text>
<text x="32.4" y="97.3">1M</text>
<text x="42.6" y="97.3">10pF</text>
<text x="74" y="99.3">MCP602</text>
<text x="75.7" y="97">U2B</text>
<text x="98.6" y="100.1">R14</text>
<text x="156.7" y="96.1">PA6</text>
<text x="156.7" y="98.7">PA7</text>
<text x="156.7" y="101.2">PA8</text>
<text x="180.2" y="96.1">PB6</text>
<text x="180.2" y="98.7">PB7</text>
<text x="180.2" y="101.2">PB8</text>
<text x="72.5" y="103.8">+</text>
<text x="91" y="103.6" transform="rotate(-90 91 103.6)">R12</text>
<text x="93.3" y="103.7" transform="rotate(-90 93.3 103.7)">1k</text>
<text x="98.5" y="102.4">1k</text>
<text x="156.7" y="106.3">PA10</text>
<text x="156.7" y="103.8">PA9</text>
<text x="179.2" y="106.3">PB10</text>
<text x="180.2" y="103.8">PB9</text>
<text x="246.1" y="104.4">SW_DIP_x01</text>
<text x="249.6" y="102.1">SW4</text>
<text x="32.4" y="111.3">1M</text>
<text x="32.5" y="109">R4</text>
<text x="41.4" y="109">R6</text>
<text x="41.6" y="111.3">100k</text>
<text x="50.2" y="109">R8</text>
<text x="50.5" y="111.3">220k</text>
<text x="60.3" y="109">C5</text>
<text x="60.5" y="111.3">220pF</text>
<text x="156.7" y="108.8">PA11</text>
<text x="156.7" y="111.4">PA12</text>
<text x="156.7" y="113.9">PA13</text>
<text x="179.2" y="108.8">PB11</text>
<text x="179.2" y="111.4">PB12</text>
<text x="179.2" y="113.9">PB13</text>
<text x="64" y="115.2">+3V3</text>
<text x="156.7" y="116.5">PA14</text>
<text x="156.7" y="119">PA15</text>
<text x="179.2" y="116.5">PB14</text>
<text x="179.2" y="119">PB15</text>
<text x="246.1" y="117.1">SW_DIP_x01</text>
<text x="249.6" y="114.8">SW5</text>
<text x="167" y="120.4" transform="rotate(-90 167 120.4)">VSSA</text>
<text x="169.5" y="120.4" transform="rotate(-90 169.5 120.4)">VSS</text>
<text x="172.1" y="120.4" transform="rotate(-90 172.1 120.4)">VSS</text>
<text x="174.6" y="120.4" transform="rotate(-90 174.6 120.4)">VSS</text>
<text x="74.9" y="129.1" transform="rotate(-90 74.9 129.1)">1N4148</text>
<text x="77.2" y="127.1" transform="rotate(-90 77.2 127.1)">D2</text>
<text x="246.1" y="131.1">SW_DIP_x01</text>
<text x="249.6" y="128.8">SW6</text>
<text x="43.3" y="134.3">K2</text>
<text x="43.6" y="136.8">G6K-2</text>
<text x="164.5" y="134.9">GND</text>
<text x="28.7" y="143.8">GND</text>
<text x="54.3" y="143">S8050</text>
<text x="57.4" y="140.7">Q2</text>
<text x="75.7" y="146.5" transform="rotate(-90 75.7 146.5)">R10</text>
<text x="78" y="145.2" transform="rotate(-90 78 145.2)">1k</text>
<text x="264.9" y="147.6">GND</text>
<text x="60.4" y="153.9">GND</text>
<text x="29.7" y="160.5">J3</text>
<text x="54.8" y="161.2">U1</text>
<text x="85.9" y="161.6">+3V3</text>
<text x="98.6" y="160.4">+3V3</text>
<text x="111.9" y="160.5">U3</text>
<text x="25.4" y="162.8">USB_B_Mini</text>
<text x="28.4" y="167.3">VBUS</text>
<text x="50.4" y="163.5">AMS1117-3.3</text>
<text x="51.1" y="167.3">VI</text>
<text x="58.1" y="167.3">VO</text>
<text x="105.9" y="167.3">V+</text>
<text x="109.7" y="162.8">ICL7660</text>
<text x="115.2" y="167.3">VOUT</text>
<text x="160.9" y="165.4">+3V3</text>
<text x="31" y="172.3">D+</text>
<text x="56.5" y="171.4" transform="rotate(-90 56.5 171.4)">GND</text>
<text x="69" y="173.7">220uF</text>
<text x="70.4" y="169.9">C6</text>
<text x="77.9" y="173.7">100nF</text>
<text x="79.3" y="169.9">C7</text>
<text x="86.6" y="173.7">1nF</text>
<text x="86.9" y="169.9">C8</text>
<text x="115.4" y="172.3">CAP+</text>
<text x="27.3" y="178.3" transform="rotate(-90 27.3 178.3)">Shield</text>
<text x="29.8" y="178.3" transform="rotate(-90 29.8 178.3)">GND</text>
<text x="31.5" y="177.4">ID</text>
<text x="45" y="175">C3</text>
<text x="45.3" y="177.3">220uF</text>
<text x="105.9" y="180">LV</text>
<text x="105.9" y="174.9">OSC</text>
<text x="130.1" y="176.3">C9</text>
<text x="130.3" y="178.6">10uF</text>
<text x="139.1" y="176.3">C10</text>
<text x="139.1" y="178.6">10uF</text>
<text x="163.2" y="175.3" transform="rotate(-90 163.2 175.3)">V+</text>
<text x="164.3" y="176.3">U2C</text>
<text x="164.5" y="178.6">MCP602</text>
<text x="54.1" y="181.9">GND</text>
<text x="113.7" y="183.9" transform="rotate(-90 113.7 183.9)">GND</text>
<text x="115.8" y="182.5">CAP-</text>
<text x="27.4" y="190.7">GND</text>
<text x="111.2" y="195.8">GND</text>
</g>
<text font-size="1.8" x="41.9" y="166.4">5Volt</text>
</svg>
